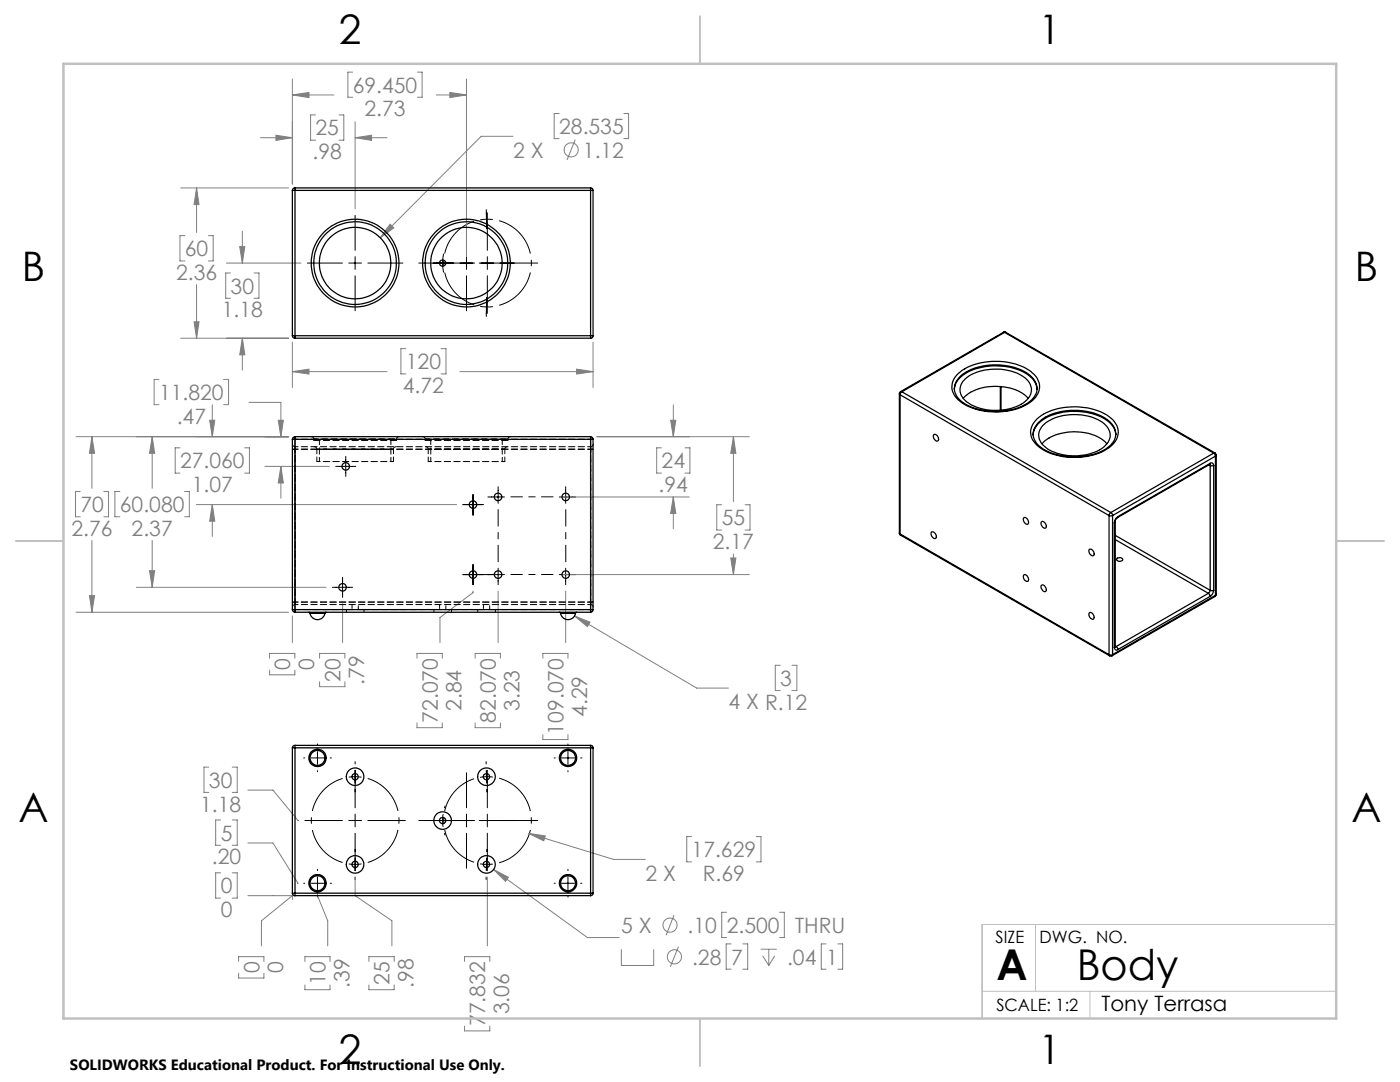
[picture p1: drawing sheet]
<svg xmlns="http://www.w3.org/2000/svg" width="279mm" height="216mm" viewBox="0 0 279 216" stroke-linecap="round" stroke-linejoin="round" font-family="sans-serif">
<g fill="none" stroke="#808080" stroke-width=".2">
<path d="M58.3 18.9l3.4-.4v1zM58.3 15.8v20.9M58.3 18.9h8.3M70.4 14.4h-1v5h1M83.3 14.4h.9v5h-.9M87.1 18.9h6M89.8 18.5l3.3 .4-3.3 .6zM93.1 15.8v35.4M36.1 37.5h21.5M39.2 37.5l.5 3.3h-1zM39.2 37.5v8.9M52 27.5h6.3"/>
<path d="M55.1 27l3.2 .5-3.2 .5zM63 22.9h-1v5.1h1M67.7 22.9h.9v5.1h-.9M70.9 27.5l3.3-.5v1zM70.9 24.3v17.4M70.9 27.5h6.3M102.4 27.2h-6.4l-20.1 20.2M111.6 22.6h-1v5.1h1M114.8 27.9l-1.6 4M124.5 22.6h.9v5.1h-.9M36.9 47h-1v5.1h1M39.2 56.8v10.7"/>
<path d="M41.6 47h.9v5.1h-.9M45.2 52.5h14.9M46 54.5h-1v5h1M47.8 49.2h1.1l-.5 3.3zM48.4 46.1v6.4M50.7 54.5h1v5h-1M77.9 44.7l.7 .8-2.7 1.9zM31.7 75.7h-.9v5.1h.9M36.1 67.5h21.5M38.7 64.2h1l-.5 3.3zM44.6 75.7h1v5.1h-1M48.4 67.5l.5 3.3h-1.1z"/>
<path d="M48.4 67.5v6.3M58.3 74.2l3.4-.5v.9zM58.3 68.3v9M58.3 74.2h18.9M81 69.6h-1v5h1M88 69.6h1v5h-1M91.8 74.2h26.6M115.1 73.7l3.3 .5-3.3 .4zM118.4 68.3v9M15.2 87.1h42.4M16 98.1h-.9v5h.9M18.3 87.1l.6 3.4h-1z"/>
<path d="M18.3 87.1v10.3M20.7 98.1h1v5h-1M23.9 98.1h-1v5h1M30.4 87.1l.5 3.4h-1.1zM30.4 87.1v10.3M35.9 89.4h-.9v5h.9M36.8 98.1h1v5h-1M41.8 83.9h1.1l-.5 3.2zM42.4 80.8v6.3M48.8 89.4h1v5h-1M49.7 80.3h6.4v6.8M52.9 93.1h12.8"/>
<path d="M55.5 83.9h1.1l-.5 3.2zM56.1 93.1l.5 3.3h-1.1zM56.1 93.1v6.3M112.1 99.2h25.4M119.1 87.1h30.4M132 89.4h-.9v5h.9M133.8 83.9h1.1l-.5 3.2zM134.4 99.2l.5 3.2h-1.1zM134.4 80.8v6.3M134.4 99.2v6.3M136.7 89.4h1v5h-1M146.4 87.1l.5 3.4h-1.1z"/>
<path d="M146.4 87.1v13M17.9 118.9h1l-.6 3.3zM18.3 107.8v14.4M27.2 117.2h37.9M29.8 113.9h1.1l-.5 3.3zM30.4 107.8v9.4M39.2 100.7h51.9M42.4 100.7l.5 3.3h-1.1zM42.4 100.7v6.3M94.4 117.9v.4l-6.6 4.9v5M99.4 117.9v10.3M112.1 114.7h37.4"/>
<path d="M112.9 117.9v10.3M144 100.7h-.9v5.1h.9M145.8 111.3h1.1l-.5 3.4zM146.4 110.5v4.2M148.7 100.7h1v5.1h-1M15.2 122.2h42.4M53.8 131.3v-.9h5v.9M53.8 133.7v1h5v-1M58.3 122.9v5.3M63.8 131.3v-.9h5v.9M63.8 136v1h5v-1M68.4 120.5v7.7"/>
<path d="M83.2 131.3v-.9h5.1v.9M94.8 131.3v-.9h5.1v.9M108.3 131.3v-.9h5v.9M114.7 122.9l3.1 1.2-.6 .9zM114.7 122.9l24.3 14.4h6.4M155.7 132.8h-1v5h1M158 132.8h1v5h-1M41.7 153.1h-1v5h1M46.4 153.1h.9v5h-.9M49.5 157.7h5l5.1 6M83.2 144.3v.9h5.1v-.9M94.8 144.3v.9h5.1v-.9"/>
<path d="M108.3 146.6v1h5v-1M44 174.2h-1v5h1M44 163.6h-1v5.1h1M46.4 174.2h.9v5h-.9M46.4 163.6h.9v5.1h-.9M49.5 178.7h9.4M49.5 168.2h5l5 8h-.2M58.3 179.5v-.8l-6.1 5v5M63.4 177.7v1l2 5v5M70.9 175v3.7l7.3 5v5M97.3 175v13.7M98.5 173.5l3 1.5-.6 .9z"/>
<path d="M98.5 173.5l18.7 13.6h6.4M105.5 166.3l16.9 5.2h6.4M105.5 166.3l3.3 .5-.3 1zM138 166.9h-.9v5.1h.9M150.9 166.9h1v5.1h-1M47.6 191.8v-.9h5.1v.9M47.6 194.2v1h5.1v-1M60.9 191.8v-.9h5v.9M60.9 196.5v1h5v-1M73.6 191.8v-.9h5.1v.9M73.6 196.5v1h5.1v-1M92.7 191.8v-.9h5.1v.9"/>
<path d="M124 189.4v3.3h6.5v-3.3M134.5 182.6l-1.6 4M135.4 188.9l-1.6 4M145 182h-1v5.1h1M145.9 188.3h-1v5.1h1M148.2 188.3h1v5.1h-1M151.8 189.4h3.2M152.2 190.7l1.2 2M153.4 189.4v3.3M154.6 190.7l-1.2 2M155.6 182h.9v5.1h-.9M164.9 188.3h-1v5.1h1"/>
<path d="M167.2 188.3h1v5.1h-1M92.7 204.8v.9h5.1v-.9"/>
<circle cx="114" cy="29.9" r="1.41"/>
<circle cx="133.7" cy="184.6" r="1.41"/>
<circle cx="134.6" cy="190.9" r="1.4"/>
</g>
<path d="M99.6 60.9a8.8 8.8 0 0 0 6.4-8.4 8.8 8.8 0 0 0-6.4-8.5M99.6 172.2a8.8 8.8 0 0 0 6.4-8.5 8.8 8.8 0 0 0-6.4-8.4" fill="none" stroke="#000" stroke-width=".2" stroke-dasharray="15.2 1.3 1.3 1.3" stroke-dashoffset="5.7" stroke-linecap="butt"/>
<path d="M94.6 44.2a8.8 8.8 0 0 0-6.1 8.3 8.8 8.8 0 0 0 6.1 8.3M94.6 155.4a8.8 8.8 0 0 0-6.1 8.3 8.8 8.8 0 0 0 6.1 8.3" fill="none" stroke="#000" stroke-width=".2" stroke-dasharray="15.2 1.3 1.3 1.3" stroke-dashoffset="6.1" stroke-linecap="butt"/>
<path d="M68.4 155.3a8.7 8.7 0 0 0-6.3 8.4 8.7 8.7 0 0 0 6.3 8.4M73.4 172.1a8.7 8.7 0 0 0 6.2-8.4 8.7 8.7 0 0 0-6.2-8.4" fill="none" stroke="#000" stroke-width=".2" stroke-dasharray="15.2 1.3 1.3 1.3" stroke-dashoffset="5.9" stroke-linecap="butt"/>
<g fill="none" stroke="#000" stroke-width=".2">
<path d="M61.3 52.5h7M69.6 52.5h2.5M70.9 43v7M70.9 51.2v2.6M70.9 55v7M73.4 52.5h7M83.6 52.5h11.1M88.5 50.6l-.2 1.4 .2 2.4M93.1 43v7M93.1 51.2v2.6M93.1 55v7M95.6 52.5h11.7"/>
<path d="M97 41.8l.1 3.8M97.1 59.3l-.1 3.8M97.3 42.5v7.5M97.3 51.2v2.6M97.3 55v7.5M98.4 43.8l-2.6 .1M95.8 61.1l2.6 .1M67 93.1h4M69 91.1v4M94.4 98.7v4.2M97.4 99.2h3.3M99.4 97.1v3.3"/>
<path d="M111.6 99.2h3.3M112.9 97.1v3.3M66.4 117.2h4M68.4 115.2v4M92.4 100.7h4M92.4 114.7h8.3M94.4 112.6v4.1M99.4 113.4v3.3M111.6 114.7h3.3M112.9 113.4v3.3M60.6 151.2h.2M62.1 151.2h2.5"/>
<path d="M63.4 148.4v.3M63.4 150v2.5M63.4 153.8v.2M65.9 151.2h.2M69.6 155.1l1-.1 1.5 .1M70.9 152v.4M70.9 153.7v7.5M93.1 154.2v7M97 152v.4M97 153.7l.1 2.5M97.2 157.5v.5M97.3 153.7v7.5"/>
<path d="M98.4 155h-1.5l-1.1 .1M110.6 151.2h.2M112.1 151.2h2.5M113.3 148.4v.3M113.3 150v2.5M113.3 153.8v.2M115.9 151.2h.2M60.6 176.2h.2M60.9 163.7h7.4M62.1 176.2h2.5M63.4 173.5v.2M63.4 175v2.5"/>
<path d="M63.4 178.8v.2M65.9 176.2h.2M69.6 172.4h2.5M69.6 163.7h2.5M70.9 162.5v2.5M70.9 166.3v7.4M70.9 175v.5M73.4 163.7h7.5M83.6 163.7h11.1M88.4 162.5l-.1 .8 .1 1.7M88.7 166.2l.1 .5M88.8 160.8l-.1 .4"/>
<path d="M93.1 162.5v2.5M93.1 166.3v6.9M95.6 163.7h11.7M95.8 172.4h2.6M97 175v.5M97.1 171.2l-.1 2.5M97.2 169.5v.4M97.3 162.5v2.5M97.3 166.3v7.4M110.6 176.2h.2M112.1 176.2h2.5M113.3 173.5v.2"/>
<path d="M113.3 175v2.5M113.3 178.8v.2M115.9 176.2h.2"/>
</g>
<path d="M102 99.1h8.4M102 114.6h8.4" fill="none" stroke="#000" stroke-width=".2" stroke-dasharray="15.2 1.3 1.3 1.3" stroke-dashoffset="12.9"/>
<path d="M99.4 112.1v-10.4M112.9 112.1v-10.4" fill="none" stroke="#000" stroke-width=".2" stroke-dasharray="15.2 1.3 1.3 1.3" stroke-dashoffset="11.9"/>
<path d="M196 197.8h70.7v-13.3h-70.7v18.7M206.7 184.5v13.3M217.5 197.8v5.4" fill="none" stroke="#c0c0c0" stroke-width=".2"/>
<path d="M139.7 3.2v9.5M3.1 107.9h9.6M266.7 107.9h9.5M139.7 203.2v9.6" fill="none" stroke="#c0c0c0" stroke-width=".25"/>
<path d="M12.7 12.7h254v190.5h-254z" fill="none" stroke="#c0c0c0" stroke-width=".5"/>
<path d="M17.9 118.9h1l-.6 3.3zM18.3 87.1l.6 3.4h-1zM114.7 122.9l2.5 2.1 .6-.9zM56.1 93.1l.5 3.3h-1.1zM55.5 83.9h1.1l-.5 3.2zM134.4 99.2l.5 3.2h-1.1zM133.8 83.9h1.1l-.5 3.2zM146.4 87.1l.5 3.4h-1.1zM145.8 111.3h1.1l-.5 3.4zM42.4 100.7l.5 3.3h-1.1zM41.8 83.9h1.1l-.5 3.2zM29.8 113.9h1.1l-.5 3.3zM30.4 87.1l.5 3.4h-1.1zM55.1 27l3.2 .5-3.2 .5zM70.9 27.5l3.3-.5v1zM39.2 37.5l.5 3.3h-1zM38.7 64.2h1l-.5 3.3zM48.4 67.5l.5 3.3h-1.1zM47.8 49.2h1.1l-.5 3.3zM58.3 18.9l3.4-.4v1zM89.8 18.5l3.3 .4-3.3 .6zM77.9 44.7l-2 2.7 2.7-1.9zM58.3 74.2l3.4-.5v.9zM115.1 73.7l3.3 .5-3.3 .4zM105.5 166.3l3 1.5 .3-1zM98.5 173.5l2.4 2.4 .6-.9z" fill="#808080"/>
<g fill="none" stroke="#000" stroke-width=".25">
<path d="M58.3 38h.6M58.3 38v29M58.9 37.5v.5M58.9 37.5a.49 .49 0 0 0-.6 .5M58.9 38v29M58.9 38h59M58.9 37.5h59M117.9 37.5l.4 .2 .1 .3M117.9 38h.5M117.9 37.5v.5M117.9 38v29M118.4 38v29"/>
<path d="M58.3 67h.6M58.3 67a.49 .49 0 0 0 .6 .5M58.9 67v.5M58.9 67h59M58.9 67.5h59M117.9 67h.5M117.9 67v.5M118.4 67l-.3 .4-.2 .1M179.5 78.6l.1 .2M179.5 78.6v27.8M179.6 78.8l41.7 24.1M179.6 78.8v27.7"/>
<path d="M179.7 78.1l-.2 .2v.3M179.7 78.1l.3 .1M180 78.2l-.4 .6M180 78.2l41.7 24.1M190.9 74.9a10.9 10.9 0 0 1 8.4-2.8 10.2 10.2 0 0 1 7.4 3 3.5 3.5 0 0 1-1.1 5.2 13.1 13.1 0 0 1-14-.3 3.3 3.3 0 0 1-.7-5.1zM191.7 75.1a12.3 12.3 0 0 1 12-1.3 4.4 4.4 0 0 1 3.2 4 4.8 4.8 0 0 1-3.5 3.5 13 13 0 0 1-11.5-1.2 3.1 3.1 0 0 1-.2-5zM192.2 79.5a9.5 9.5 0 0 1 8.8-2.2 7.1 7.1 0 0 1 4.2 2.2M192.4 75.8a9.4 9.4 0 0 1 7.8-2.1 7.3 7.3 0 0 1 5.3 2.7 2.89 2.89 0 0 1-1.3 4 10.9 10.9 0 0 1-11.2-.2 2.8 2.8 0 0 1-.6-4.4zM199.6 77.1v4.7M199.8 77.1v4.7M200.2 66.3h.5M200.2 66.3h.3"/>
<path d="M200.2 66.3l-20.5 11.8M200.5 66.3h.2M200.5 66.3l-20.5 11.9M200.5 66.3l41.7 24.1M200.7 66.3l41.8 24.1M207 77.7a4.4 4.4 0 0 0-3.1-3.6 12.6 12.6 0 0 0-11.7 .7 3.7 3.7 0 0 0-1.7 3M207 77.5v.1M58.3 87.7h.6M58.3 87.7v33.9M58.9 87.1v.6M58.9 87.1a.54 .54 0 0 0-.6 .6M58.9 87.7v33.9"/>
<path d="M58.9 87.7h59M58.9 87.1h59M117.9 87.1v.6M117.9 87.7h.5M117.9 87.1l.4 .3 .1 .3M117.9 87.7v33.9M118.4 87.7v33.9M186.4 86.7a.83 .83 0 0 1 .8 .4 .83 .83 0 0 1-.1 .9 .87 .87 0 0 1-.7-1.3zM207 83.6a12.6 12.6 0 0 1 11.3-1.9 6.3 6.3 0 0 1 4.8 4 4.2 4.2 0 0 1-2.7 4.2 13.1 13.1 0 0 1-13.1-.8 3.4 3.4 0 0 1-.3-5.5zM207.1 84.5a10.2 10.2 0 0 1 8.1-2.6 9.2 9.2 0 0 1 6.9 3 3.1 3.1 0 0 1-1.2 4.5 12.6 12.6 0 0 1-13.3-.2 2.96 2.96 0 0 1-.5-4.7zM208 88.5a9.6 9.6 0 0 1 8.8-2.1 7.2 7.2 0 0 1 4.1 2.1M208.1 84.9a10.2 10.2 0 0 1 10.1-1.6 4.3 4.3 0 0 1 3.4 3.6 4.5 4.5 0 0 1-3.6 3.5 10.7 10.7 0 0 1-9.3-1.1 2.83 2.83 0 0 1-.6-4.4z"/>
<path d="M222.7 86.7a4.7 4.7 0 0 0-3.6-3.8 12.6 12.6 0 0 0-11.1 1 3.9 3.9 0 0 0-1.8 3M222.7 86.6h.1M241.3 92.7l.2 .2M241.4 92.7l.1 .2M241.4 92.7l-18.4 10.6M241.5 92.5a.44 .44 0 0 1 .5-.1 .44 .44 0 0 1 .2 .5M241.5 92.9h.7M241.5 92.5l-.1 .2M241.5 92.5l-18.4 10.6M241.5 92.9v24.9M242.2 90.4l.4 .6M242.2 90.4l-20.5 11.9"/>
<path d="M242.2 92.9v24.9M242.5 90.4l.2 .4M242.5 90.4h-.3M242.6 91l-20.6 11.9M242.6 91v27.8M242.7 90.8l-.1 .2M242.7 90.8v27.8M179.5 106.4l.2 .4M179.5 106.4l.1 .1M179.6 106.5l.1 .3M179.6 106.5l41.7 24.1M179.7 106.8l41.7 24"/>
<path d="M185.9 106.2a.85 .85 0 0 1 .8 .4 .85 .85 0 0 1 0 .9 .92 .92 0 0 1-.8-1.3zM204.3 114.7a.83 .83 0 0 1 .8 .4 .83 .83 0 0 1 0 .9 .87 .87 0 0 1-.8-1.3zM204.3 103.3a.85 .85 0 0 1 .8 .4 .85 .85 0 0 1 0 .9 .92 .92 0 0 1-.8-1.3zM207.8 104.2a.6 .6 0 0 1 .9 .5 .44 .44 0 0 1-.1 .7 .44 .44 0 0 1-.6-.3l-.2-.4zM207.8 116.8a.77 .77 0 0 1 .8 .2 .77 .77 0 0 1 .2 .8 .51 .51 0 0 1-.6 .2 .51 .51 0 0 1-.3-.5zM217.4 109.6a.83 .83 0 0 1 .8 .4 .83 .83 0 0 1 0 .9 .87 .87 0 0 1-.8-1.3zM221.3 102.9h.7M221.3 102.9v27.7M221.7 102.3l-.4 .6M221.7 102.3l.3 .6M222 102.9v27.7M222.4 104.3v24.9"/>
<path d="M222.6 104.1l-.2 .2M222.6 104.1v24.9M222.6 106.8l18.9 11M222.6 107.7l18.6 10.7M222.9 111.5a.66 .66 0 0 1 .7-.2 .66 .66 0 0 1 .4 .5 .68 .68 0 0 1-1.2-.2zM223 103.3l-.3 .3-.1 .5M223.1 103.1a1.6 1.6 0 0 0-.7 1.2M223.1 103.1l-.1 .2M241.2 118.4l.3 .6M241.2 118.4l-18.5 10.6M241.5 117.8h.7M241.5 117.8l-.3 .6"/>
<path d="M241.5 119l-18.4 10.6M242.2 117.8a1.62 1.62 0 0 1-.7 1.2M242.5 119l-20.6 11.8M242.6 118.8l-.1 .2M242.6 118.8l-20.6 11.8M242.7 118.6l-.2 .4M242.7 118.6l-.1 .2M58.3 121.6h.6M58.3 121.6a.54 .54 0 0 0 .6 .6M58.9 121.6v.6M58.9 121.6h59M58.9 122.2h59"/>
<path d="M61.6 122.2l.3 .2M61.9 122.4a1.5 1.5 0 0 0 1.5 1.3 1.5 1.5 0 0 0 1.4-1.3M61.9 122.4h2.9M65.1 122.2l-.3 .2M111.6 122.2l.3 .2M111.9 122.4a1.5 1.5 0 0 0 1.4 1.3 1.5 1.5 0 0 0 1.5-1.3M111.9 122.4h2.9M115.1 122.2l-.3 .2M117.9 121.6h.5M117.9 121.6v.6M118.4 121.6l-.1 .3-.4 .3M217.4 122.3a.83 .83 0 0 1 .8 .4 .83 .83 0 0 1 0 .8 .87 .87 0 0 1-.8-1.2z"/>
<path d="M221.3 130.6h.7M221.3 130.6l.1 .2M221.4 130.8h.5M222 130.6l-.1 .2M222.4 129.2a.44 .44 0 0 0 .2 .4 .44 .44 0 0 0 .5 0M222.6 129v.1M222.6 129l-.2 .2M222.6 128.9l.1 .1M222.7 129l.4 .6M222.7 129h-.2M58.3 149.2h.6M58.3 149.2v29"/>
<path d="M58.9 148.7v.5M58.9 148.7a.49 .49 0 0 0-.6 .5M58.9 149.2v29M58.9 149.2h59M58.9 148.7h59M70.7 155.6h.3M117.9 149.2h.5M117.9 148.7v.5M117.9 148.7l.2 .1 .3 .4M117.9 149.2v29M118.4 149.2v29M58.3 178.2h.6"/>
<path d="M58.3 178.2a.49 .49 0 0 0 .6 .5M58.9 178.2v.5M58.9 178.7h59M58.9 178.2h59M70.7 171.9h.3M117.9 178.2v.5M117.9 178.2h.5M118.4 178.2l-.1 .3-.4 .2"/>
<circle cx="70.9" cy="52.5" r="8.2"/>
<circle cx="70.9" cy="52.5" r="7.1"/>
<circle cx="70.9" cy="52.5" r="8.8"/>
<circle cx="88.3" cy="52.5" r=".62"/>
<circle cx="93.1" cy="52.5" r="8.2"/>
<circle cx="93.1" cy="52.5" r="7.1"/>
<circle cx="93.1" cy="52.5" r="8.8"/>
<circle cx="69" cy="93.1" r=".74"/>
<circle cx="99.4" cy="99.2" r=".75"/>
<circle cx="112.9" cy="99.2" r=".74"/>
<circle cx="68.4" cy="117.2" r=".74"/>
<circle cx="94.4" cy="100.7" r=".74"/>
<circle cx="94.4" cy="114.6" r=".74"/>
<circle cx="99.4" cy="114.6" r=".75"/>
<circle cx="112.9" cy="114.6" r=".74"/>
<circle cx="63.4" cy="151.2" r="1.72"/>
<circle cx="63.4" cy="151.2" r="1.47"/>
<circle cx="70.9" cy="155" r="1.75"/>
<circle cx="70.9" cy="155" r=".63"/>
<circle cx="97.1" cy="155" r="1.76"/>
<circle cx="97.1" cy="155" r=".63"/>
<circle cx="113.4" cy="151.2" r="1.72"/>
<circle cx="113.4" cy="151.2" r="1.47"/>
<circle cx="63.4" cy="176.2" r="1.48"/>
<circle cx="63.4" cy="176.2" r="1.72"/>
<circle cx="70.9" cy="172.5" r="1.75"/>
<circle cx="70.9" cy="172.5" r=".63"/>
<circle cx="88.3" cy="163.7" r="1.76"/>
<circle cx="88.3" cy="163.7" r=".63"/>
<circle cx="97.1" cy="172.5" r="1.76"/>
<circle cx="97.1" cy="172.5" r=".63"/>
<circle cx="113.3" cy="176.2" r="1.48"/>
<circle cx="113.4" cy="176.2" r="1.72"/>
</g>
<g fill="none" stroke="#000" stroke-width=".2" stroke-dasharray="1.3 .6">
<path d="M58.4 89.6h.5M58.4 87.6h.5M58.9 89.1v.5M58.9 89.6v-.5M58.9 89.6h-.5M58.9 87.1v.5M62.6 87.9h16.5M62.6 87.6v.3M79.1 87.9v-.3M84.9 87.9h16.5M84.9 87.6v.3M101.4 87.9v-.3"/>
<path d="M117.9 89.6h.5M117.9 89.1v.5M117.9 89.6v-.5M117.9 87.6h.5M117.9 87.1v.5M118.4 89.6h-.5M58.4 120.1h.5M58.4 121.6h.5M58.9 120.1v.5M58.9 120.6v-.5M58.9 120.1h-.5M58.9 121.6v.5"/>
<path d="M69.1 121.6v.5M72.6 122.1v-.5M86.6 121.6v.5M90.1 122.1v-.5M95.4 121.6v.5M98.9 122.1v-.5M117.9 120.1h.5M117.9 120.1v.5M117.9 120.6v-.5M117.9 121.6h.5M117.9 121.6v.5M118.4 120.1h-.5"/>
</g>
<g fill="none" stroke="#000" stroke-width=".2" stroke-dasharray="1.3 .6" stroke-dashoffset=".4">
<path d="M58.4 88.6l.1 .4 .4 .1M62.1 87.1l.4 .2 .1 .3M62.7 89.1l.4 .2 .1 .3M63.2 89.6v2.5M63.7 87.9v4.2M78 92.1v-4.2M78.5 89.6l.2-.3 .3-.2M78.5 92.1v-2.5M79.1 87.6l.2-.3 .3-.2M84.4 87.1l.3 .2 .2 .3M85 89.1l.3 .2 .2 .3M85.5 89.6v2.5"/>
<path d="M86 87.9v4.2M100.2 92.1v-4.2M100.7 89.6l.2-.3 .3-.2M100.7 92.1v-2.5M101.4 87.6l.1-.3 .4-.2M117.9 89.1l.3-.1 .2-.4M58.4 121.1l.1-.3 .4-.2M118.4 121.1l-.2-.3-.3-.2"/>
</g>
<path d="M58.9 89.6v30.5M78.5 89.6h-15.3h15.3M78.5 92.1h-15.3M100.7 89.6h-15.2h15.2M100.7 92.1h-15.2M117.9 89.6v30.5M58.9 120.1v-30.5M117.9 120.1v-30.5M117.9 121.6h-19" fill="none" stroke="#000" stroke-width=".2" stroke-dasharray="1.3 .6" stroke-dashoffset=".6"/>
<path d="M58.9 89.6h59M58.9 87.6h59M117.9 89.1h-59M117.9 89.6h-59M58.9 120.6h59M58.9 120.1h59M117.9 120.1h-59" fill="none" stroke="#000" stroke-width=".2" stroke-dasharray="1.3 .6" stroke-dashoffset=".7"/>
<path d="M117.9 87.6v34M58.9 121.6v-34M72.6 121.6h-3.5M90.1 121.6h-3.5M98.9 121.6h-3.5" fill="none" stroke="#000" stroke-width=".2" stroke-dasharray="1.3 .6" stroke-dashoffset="-.2"/>
<path d="M62.6 87.6h16.5h-16.5M84.9 87.6h16.4h-16.4M69.1 121.6h-10.2M86.6 121.6h-14" fill="none" stroke="#000" stroke-width=".2" stroke-dasharray="1.3 .6" stroke-dashoffset=".3"/>
<path d="M64.9 122.3h-3h3M70.3 120.6v1M71.5 121.6v-1M87.7 120.6v1M89 121.6v-1M96.5 120.6v1M97.7 121.6v-1M114.9 122.3h-3h3" fill="none" stroke="#000" stroke-width=".2" stroke-dasharray="1.3 .6" stroke-dashoffset=".5"/>
<path d="M61.9 122.3h3M111.9 122.3h3" fill="none" stroke="#000" stroke-width=".2" stroke-dasharray="1.3 .6" stroke-dashoffset=".1"/>
<path d="M95.4 121.6h-5.3" fill="none" stroke="#000" stroke-width=".2" stroke-dasharray="1.3 .6" stroke-dashoffset="-.1"/>
<g font-size="8.5">
<text x="198.9" y="195.5">A</text>
<text x="214.9" y="195.5">Body</text>
</g>
<g font-size="8.1">
<text x="67.6" y="8.9">2</text>
<text x="207.3" y="8.9">1</text>
<text x="4.4" y="56.2">B</text>
<text x="270.4" y="56.2">B</text>
<text x="3.7" y="164.1">A</text>
<text x="269.7" y="164.1">A</text>
<text x="67.6" y="212.4">2</text>
<text x="207.3" y="212.4">1</text>
</g>
<g font-size="4.2" fill="#808080">
<text x="70.4" y="18.5">69.450</text>
<text x="72.7" y="23.2">2.73</text>
<text x="63" y="27">25</text>
<text x="111.6" y="26.7">28.535</text>
<text x="62.4" y="31.8">.98</text>
<text x="102.4" y="31.4">2 X</text>
<text x="116.3" y="31.5">1.12</text>
<text x="36.9" y="51.1">60</text>
<text x="35.1" y="55.9">2.36</text>
<text x="46" y="58.6">30</text>
<text x="44.3" y="63.3">1.18</text>
<text x="81" y="73.7">120</text>
<text x="31.8" y="79.8">11.820</text>
<text x="80.4" y="78.4">4.72</text>
<text x="35.3" y="84.6">.47</text>
<text x="35.9" y="93.4">27.060</text>
<text x="132" y="93.4">24</text>
<text x="38.3" y="98.2">1.07</text>
<text x="131.4" y="98.2">.94</text>
<text x="14.3" y="106.9">2.76</text>
<text x="16" y="102.2">70</text>
<text x="23.9" y="102.2">60.080</text>
<text x="26.3" y="106.9">2.37</text>
<text x="144" y="104.8">55</text>
<text x="142.3" y="109.6">2.17</text>
<text x="57.9" y="133.7" transform="rotate(-90 57.9 133.7)">0</text>
<text x="62.7" y="133.7" transform="rotate(-90 62.7 133.7)">0</text>
<text x="67.9" y="136" transform="rotate(-90 67.9 136)">20</text>
<text x="72.7" y="136.6" transform="rotate(-90 72.7 136.6)">.79</text>
<text x="155.7" y="136.8">3</text>
<text x="92.1" y="141.9" transform="rotate(-90 92.1 141.9)">2.84</text>
<text x="103.7" y="141.9" transform="rotate(-90 103.7 141.9)">3.23</text>
<text x="117.2" y="143.1" transform="rotate(-90 117.2 143.1)">4.29</text>
<text x="145.4" y="141.5">4 X R.12</text>
<text x="87.4" y="144.2" transform="rotate(-90 87.4 144.2)">72.070</text>
<text x="99" y="144.2" transform="rotate(-90 99 144.2)">82.070</text>
<text x="112.5" y="146.6" transform="rotate(-90 112.5 146.6)">109.070</text>
<text x="39.9" y="161.9">1.18</text>
<text x="41.7" y="157.2">30</text>
<text x="44" y="167.7">5</text>
<text x="42.3" y="172.5">.20</text>
<text x="138" y="171">17.629</text>
<text x="44" y="178.3">0</text>
<text x="128.8" y="175.7">2 X</text>
<text x="140.3" y="175.8">R.69</text>
<text x="44" y="183">0</text>
<text x="124" y="186.1">5 X</text>
<text x="137.2" y="186.1">.10</text>
<text x="145" y="186.1">2.500</text>
<text x="158.7" y="186.1">THRU</text>
<text x="51.8" y="194.2" transform="rotate(-90 51.8 194.2)">0</text>
<text x="56.5" y="194.2" transform="rotate(-90 56.5 194.2)">0</text>
<text x="65" y="196.5" transform="rotate(-90 65 196.5)">10</text>
<text x="69.7" y="197.1" transform="rotate(-90 69.7 197.1)">.39</text>
<text x="77.8" y="196.5" transform="rotate(-90 77.8 196.5)">25</text>
<text x="82.5" y="197.1" transform="rotate(-90 82.5 197.1)">.98</text>
<text x="138.1" y="192.5">.28</text>
<text x="145.9" y="192.5">7</text>
<text x="157.1" y="192.5">.04</text>
<text x="164.9" y="192.5">1</text>
<text x="101.6" y="202.4" transform="rotate(-90 101.6 202.4)">3.06</text>
<text x="96.8" y="204.7" transform="rotate(-90 96.8 204.7)">77.832</text>
</g>
<text font-size="4.2" x="219.8" y="201.7">Tony Terrasa</text>
<g font-size="3.4">
<text x="198.7" y="188.1">SIZE</text>
<text x="207.5" y="188.1">DWG. NO.</text>
<text x="198.8" y="201.7">SCALE: 1:2</text>
</g>
<text font-size="3" x="14" y="213.5">SOLIDWORKS Educational Product. For Instructional Use Only.</text>
</svg>
